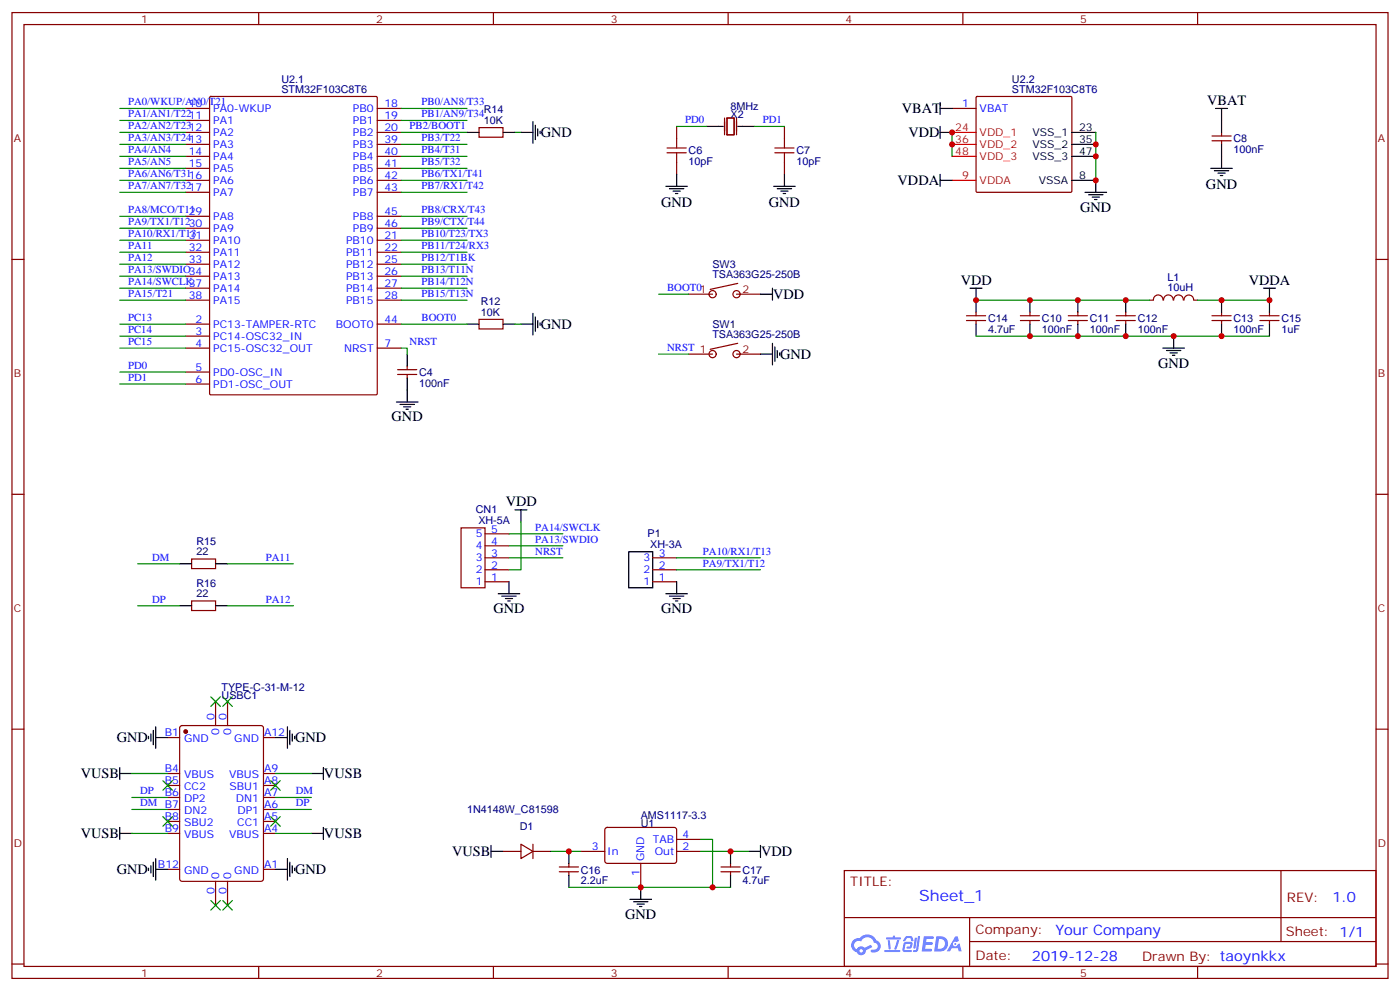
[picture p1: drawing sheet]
<svg xmlns="http://www.w3.org/2000/svg" width="412mm" height="292mm" viewBox="0 0 412 292" stroke-linecap="round" stroke-linejoin="round" font-family="sans-serif">
<g fill="none" stroke="#870000" stroke-width=".35">
<path d="M3.5 3.7h405.4v284.3h-405.4zM7.1 7.2h398.2v277.3h-398.2zM76.2 3.7v3.5M145.3 3.7v3.5M214.5 3.7v3.5M283.6 3.7v3.5M352.8 3.7v3.5M3.5 76.4h3.6M405.3 76.4h3.6M3.5 145.5h3.6M405.3 145.5h3.6M3.5 214.7h3.6"/>
<path d="M405.3 214.7h3.6M248.7 256.3h156.6v28.2h-156.6zM377.3 256.3v20.9M248.7 270.1h156.5M285.6 277.2h119.6M285.6 270.1v14.2M3.5 283.8h3.6M76.2 284.5v3.5M145.3 284.5v3.5M214.5 284.5v3.5M283.6 284.5v3.5M352.8 284.5v3.5"/>
<path d="M405.3 283.8h3.6"/>
</g>
<g fill="#5487ff">
<path d="M272.1 275.6h2.6l.3 .2-.1 .6h-2l-.1 1h1.6l.4 .4-.4 .3h-1.7l-.2 1.2 1.8 .1 .3 .3-.2 .4h-2.9z"/>
<path d="M281.4 275.7h.7l.4 1.3-.7 .3a.74 .74 0 0 0-1.1 .3 .74 .74 0 0 0 .5 1.1 .74 .74 0 0 0 .9-.7l.5-.3 .7 2.4h-.9l-.2-1h-1.9l-.5 1h-.9z"/>
<path d="M269.5 276.1h.6l-.4 2.9a.31 .31 0 0 1-.3 .3 .31 .31 0 0 1-.3-.3z"/>
<path d="M270.4 275.6h.6l-.5 4a.89 .89 0 0 1-.7 .7 .89 .89 0 0 1-.9-.3l1-.5z"/>
<path d="M266.8 275.8l.6-.2 1.2 .1 .5 1.3-.6 .1-.4-.9-1 .1a.95 .95 0 0 1-1 .8l-.1-.2z"/>
<path d="M266.4 277.5l1.8-.2a1.04 1.04 0 0 1 .6 1.1 1.04 1.04 0 0 1-.8 .9h-.7a.29 .29 0 0 1-.3-.4 .29 .29 0 0 1 .3-.2h.7l.2-.8h-1.4l-.4 1.7 1.9 .1a.29 .29 0 0 1 .3 .3 .29 .29 0 0 1-.3 .3h-2l-.4-.3 .2-2.1z"/>
<path d="M260.5 279.7h4.4a.3 .3 0 0 1 .3 .3 .3 .3 0 0 1-.3 .3h-4.3z"/>
<path d="M264.3 276.8h.6l-.5 1.6a1.02 1.02 0 0 1-.7 1.2l-.2-.3z"/>
<path d="M261.5 276.8h.6l.3 2.4-.3 .3-.3-.2z"/>
<path d="M261.1 276h1.9l.2-.5h.5l-.1 .5h1.5a.29 .29 0 0 1 .3 .3 .29 .29 0 0 1-.3 .3h-3.9z"/>
<path d="M275.8 275.6l-.6 4.5h1.4a2.27 2.27 0 0 0 2.7-2.3 2.27 2.27 0 0 0-2.7-2.2zM276.6 276.4a1.5 1.5 0 0 1 1.8 1.6 1.5 1.5 0 0 1-1.9 1.3h-.3z"/>
<path d="M251.4 276.8a2.09 2.09 0 0 0 1 3.5 1.37 1.37 0 0 0 1.5 .9 1.37 1.37 0 0 0 1.1-1.4l2-1-.5-.7-1.8 1a1.4 1.4 0 0 0-2.3 .4 1.32 1.32 0 0 1-.6-1.9 1.32 1.32 0 0 1 1.9-.4 2.02 2.02 0 0 1 2-1.3 2.02 2.02 0 0 1 1.8 1.6 1.09 1.09 0 0 1 1.1 1.4 1.09 1.09 0 0 1-1.6 .7 .41 .41 0 0 0-.5 .3 .41 .41 0 0 0 .4 .5 1.89 1.89 0 0 0 2.4-1.2 1.89 1.89 0 0 0-1.2-2.4 2.98 2.98 0 0 0-5-.6l-1 .1zM253.2 279.9a.52 .52 0 0 1 1 0 .52 .52 0 0 1-1 0z"/>
<circle cx="281.4" cy="277.9" r=".28"/>
</g>
<g fill="none" stroke="#870000" stroke-width=".35">
<path d="M54.7 31.9h7M54.7 35.5h7M54.7 39h7M61.8 28.6l.3-.2h48.7l.3 .2v87.3l-.2 .3h-48.8l-.3-.2zM111.1 31.9h7.1M111.1 35.5h7.1M111.1 39h7.1M141.1 37.6h7.1v2.8h-7.1zM199.3 37.2v3.5M213.4 34.7v5M214.1 34.7h2.2v5h-2.2zM217 34.7v5"/>
<path d="M231.1 37.2v3.5M280.5 31.9h7M287.6 28.6l.3-.2h27.7l.1 .4v27.6l-.3 .2h-27.7l-.2-.3zM359.8 39v1M54.7 42.5h7M54.7 46h7M54.7 49.6h7M54.7 53.1h7M54.7 56.6h7M111.1 42.5h7.1M111.1 46h7.1M111.1 49.6h7.1"/>
<path d="M111.1 53.1h7.1M111.1 56.6h7.1M199.3 47.8v3.5M231.1 47.8v3.5M357 40h5.7M357 41.5h5.7M359.8 41.5v1M54.7 70.7h7M54.7 74.3h7M54.7 77.8h7M54.7 63.7h7M54.7 67.2h7"/>
<path d="M111.1 70.7h7.1M111.1 74.3h7.1M111.1 77.8h7.1M111.1 63.7h7.1M111.1 67.2h7.1M54.7 95.4h7M54.7 81.3h7M54.7 84.8h7M54.7 88.4h7M54.7 99h7M111.1 95.4h7.1M111.1 81.3h7.1"/>
<path d="M111.1 84.8h7.1M111.1 88.4h7.1M141.1 94h7.1v2.8h-7.1zM202.8 86.6h7.1M217 86.6h7M217.3 83.4l-8.1 1.8M284.7 94.4h5.6M284.7 93h5.6M287.5 91.9v1.1M287.5 94.4v1M300.6 94.4h5.6M300.6 93h5.6"/>
<path d="M303.4 91.9v1.1M303.4 94.4v1M314.7 94.4h5.6M314.7 93h5.6M317.5 91.9v1.1M317.5 94.4v1M328.8 94.4h5.6M328.8 93h5.6M331.6 91.9v1.1M331.6 94.4v1M338.7 88.4h1M339.8 88.3a1.41 1.41 0 0 1 1.4-1.5 1.41 1.41 0 0 1 1.4 1.5"/>
<path d="M342.8 88.3a1.41 1.41 0 0 1 1.4-1.5 1.41 1.41 0 0 1 1.4 1.5M345.7 88.3a1.41 1.41 0 0 1 1.5-1.5 1.41 1.41 0 0 1 1.4 1.5M348.8 88.3a1.41 1.41 0 0 1 1.4-1.4 1.41 1.41 0 0 1 1.4 1.4M351.7 88.4h1.1M357 94.4h5.7M357 93h5.7M359.8 91.9v1.1M359.8 94.4v1M371.1 94.4h5.7M371.1 93h5.7M373.9 91.9v1.1M373.9 94.4v1"/>
<path d="M54.7 102.5h7M54.7 109.5h7M54.7 113.1h7M111.1 102.5h7.1M117.1 110.2h5.7M117.1 108.8h5.7M119.9 107.8v1M119.9 110.2v1.1M202.8 104.2h7.1M217 104.2h7M217.3 101.1l-8.1 1.7M135.8 155.4h7.1v17.6h-7.1z"/>
<path d="M142.9 157.2h7M56.4 164.6h7.1v2.8h-7.1zM56.4 176.9h7.1v2.8h-7.1zM142.9 171.3h7M142.9 167.7h7M142.9 164.2h7M142.9 160.7h7M192.3 171.3h7M192.3 167.7h7M192.3 164.2h7M49.4 217.1h3.5M53.2 213.8l.4-.2h23.3l.7 .4v44.8l-.5 .6-23.5 .1-.6-.5-.1-44.7z"/>
<path d="M63.5 206.6v7M67 206.6v7M77.6 217.1h3.5M49.4 227.7h3.5M49.4 231.2h3.5M49.4 234.8h3.5M49.4 238.3h3.5M77.6 227.7h3.5M77.6 231.2h3.5M77.6 234.8h3.5M77.6 238.3h3.5M49.4 241.8h3.5"/>
<path d="M49.4 245.4h3.5M49.4 255.9h3.5M63.5 259.5v7M67 259.5v7M77.6 241.8h3.5M77.6 245.4h3.5M77.6 255.9h3.5M148.2 250.6h5.3M153.5 248.5l3.5 2.1-3.5 2.2zM157 250.6h5.3M157 248.5v4.3M164.7 256.6h5.7"/>
<path d="M164.7 255.2h5.7M167.6 254.2v1M167.6 256.6v1.1M171.1 250.6h7.1M178.4 243.8l.5-.2h20l.4 .7v9.4l-.7 .5-20-.1-.4-.6v-9.2zM188.7 254.2v7M199.3 250.6h7.1M199.3 247.1h7.1M212.4 256.6h5.6M212.4 255.2h5.6M215.2 254.2v1M215.2 256.6v1.1"/>
<circle cx="209.9" cy="86.6" r="1.06"/>
<circle cx="217" cy="86.6" r="1.06"/>
<circle cx="209.9" cy="104.2" r="1.06"/>
<circle cx="217" cy="104.2" r="1.06"/>
</g>
<path d="M280.5 39h7M280.5 42.5h7M280.5 46h7M280.5 53.1h7" fill="none" stroke="#f00" stroke-width=".35"/>
<g fill="none" stroke="#000" stroke-width=".35">
<path d="M137.6 39h3.5M148.2 39h3.5M153.5 39h3.5M157 35.8v6.4M157.7 36.9v4.2M158.4 37.9v2.1M159.1 38.6v.7M208.1 37.2h5M217.3 37.2h4.9M276.9 39h3.6M276.9 30.2v3.5M276.9 37.2v3.5"/>
<path d="M276.9 31.9h3.6M315.7 39h7.1M358.1 31.9h3.5M359.8 31.9v7.1M196.1 54.9h6.4M197.2 55.6h4.2M198.3 56.3h2.1M199 57h.7M199.3 51.3v3.6M227.9 54.9h6.3M229 55.6h4.2M230 56.3h2.1"/>
<path d="M230.7 57h.7M231.1 51.3v3.6M276.9 53.1h3.6M276.9 51.3v3.6M315.7 42.5h7.1M315.7 46h7.1M315.7 53.1h7.1v3.5M319.6 56.6h6.4M320.7 57.3h4.2M321.7 58h2.1M322.4 58.7h.7M356.7 49.6h6.3"/>
<path d="M357.7 50.3h4.2M358.8 51h2.1M359.5 51.7h.7M359.8 42.5v7.1M137.6 95.4h3.5M148.2 95.4h3.5M153.5 95.4h3.5M157 92.3v6.3M157.7 93.3v4.2M158.4 94.4v2.1M159.1 95.1v.7M224 86.6h3.5"/>
<path d="M227.5 84.8v3.6M285.8 84.8h3.5M287.5 84.8v7.1M287.5 95.4v3.6M303.4 88.4v3.5M303.4 95.4v3.6M317.5 88.4v3.5M317.5 95.4v3.6M331.6 88.4v3.5M331.6 95.4v3.6M345.7 99v3.5M359.8 88.4v3.5"/>
<path d="M359.8 95.4v3.6M372.2 84.8h3.5M373.9 84.8v7.1M373.9 95.4v3.6M116.8 118.4h6.3M117.8 119.1h4.3M118.9 119.8h2.1M119.9 104.2v3.6M119.9 111.3v7.1M224 104.2h3.5M227.5 101.1v6.3M228.2 102.1v4.3"/>
<path d="M229 103.2v2.1M229.7 103.9v.7M342.5 102.5h6.4M343.6 103.2h4.2M344.7 103.9h2.1M345.4 104.6h.7M119.6 120.5h.7M151.7 150.1h3.5M153.5 150.1v3.5M52.9 166h3.5M52.9 178.3h3.5M63.5 166h3.5"/>
<path d="M63.5 178.3h3.5M146.8 174.8h6.3M147.8 175.5h4.2M148.9 176.2h2.1M149.6 176.9h.7M149.9 171.3v3.5M185.2 162.5h7.1v10.5h-7.1zM196.1 174.8h6.4M197.2 175.5h4.2M198.3 176.2h2.1M199 176.9h.7M199.3 171.3v3.5"/>
<path d="M43.7 216.8v.7M44.4 216.1v2.1M45.2 215v4.3M45.9 214v6.3M45.9 217.1h3.5M81.1 217.1h3.6M84.7 214v6.3M85.4 215v4.3M86.1 216.1v2.1M86.8 216.8v.7M35.3 226v3.5M35.3 227.7h3.5"/>
<path d="M91.7 227.7h3.5M95.2 226v3.5M35.3 245.4h3.5M35.3 243.6v3.5M43.7 255.6v.7M44.4 254.9v2.1M45.2 253.8v4.3M45.9 255.9h3.5M45.9 252.8v6.3M81.1 255.9h3.6M84.7 252.8v6.3M85.4 253.8v4.3"/>
<path d="M86.1 254.9v2.1M86.8 255.6v.7M91.7 245.4h3.5M95.2 243.6v3.5M144.6 250.6h3.6M144.6 248.9v3.5M167.6 250.6v3.6M167.6 257.7v3.5M215.2 250.6v3.6M215.2 257.7v3.5M220.5 250.6h3.5M224 248.9v3.5"/>
<path d="M185.6 264.8h6.3M186.6 265.5h4.3M187.7 266.2h2.1M188.4 266.9h.7M188.7 261.2v3.6"/>
</g>
<path d="M196.5 45h5.6M196.5 43.6h5.6M199.3 40.7v2.9M199.3 45v2.8M228.2 45h5.7M228.2 43.6h5.7M231.1 40.7v2.9M231.1 45v2.8" fill="none" stroke="#a10000" stroke-width=".35"/>
<circle cx="54.7" cy="215.4" r=".53" fill="#870000" stroke="#870000" stroke-width=".35"/>
<g fill="none" stroke="#008700" stroke-width=".35">
<path d="M35.3 39h19.4M35.3 35.5h19.4M35.3 31.9h19.4M118.2 39h19.4M118.2 35.5h19.4M118.2 31.9h19.4M151.7 39h1.8M199.3 37.2h8.8M222.2 37.2h8.9M280.5 39v7M322.8 39v14.1M35.3 46h19.4"/>
<path d="M35.3 49.6h19.4M35.3 56.6h19.4M35.3 53.1h19.4M35.3 42.5h19.4M118.2 46h19.4M118.2 49.6h19.4M118.2 56.6h19.4M118.2 53.1h19.4M118.2 42.5h19.4M35.3 63.7h19.4M35.3 67.2h19.4M35.3 74.3h19.4"/>
<path d="M35.3 70.7h19.4M35.3 77.8h19.4M118.2 63.7h19.4M118.2 67.2h19.4M118.2 74.3h19.4M118.2 70.7h19.4M118.2 77.8h19.4M35.3 84.8h19.4M35.3 88.4h19.4M35.3 81.3h19.4M35.3 95.4h19.4M35.3 99h19.4"/>
<path d="M118.2 84.8h19.4M118.2 88.4h19.4M118.2 81.3h19.4M118.2 95.4h19.4M151.7 95.4h1.8M194 86.6h8.8M287.5 88.4h51.2M287.5 99h86.4M352.8 88.4h21.1M35.3 102.5h19.4M35.3 109.5h19.4M35.3 113.1h19.4"/>
<path d="M118.2 102.5h1.7v1.7M194 104.2h8.8M149.9 157.2h15.9M153.5 153.6v14.1h-3.6M40.6 178.3h12.3M40.6 166h12.3M67 166h19.4M67 178.3h19.4M149.9 164.2h15.9M149.9 160.7h15.9M199.3 164.2h24.7M199.3 167.7h24.7"/>
<path d="M38.8 227.7h10.6M38.8 234.8h10.6M38.8 238.3h10.6M81.1 227.7h10.6M81.1 234.8h10.6M81.1 238.3h10.6M38.8 245.4h10.6M81.1 245.4h10.6M162.3 250.6h8.8M206.4 247.1h3.5v14.1M206.4 250.6h14.1M167.6 261.2h47.6"/>
</g>
<g fill="#c00">
<circle cx="209.9" cy="261.2" r=".88"/>
<circle cx="167.6" cy="250.6" r=".88"/>
<circle cx="322.8" cy="53.1" r=".88"/>
<circle cx="322.8" cy="42.5" r=".88"/>
<circle cx="322.8" cy="46" r=".88"/>
<circle cx="280.5" cy="39" r=".88"/>
<circle cx="280.5" cy="42.5" r=".88"/>
<circle cx="331.6" cy="99" r=".88"/>
<circle cx="317.5" cy="99" r=".88"/>
<circle cx="303.4" cy="99" r=".88"/>
<circle cx="359.8" cy="99" r=".88"/>
<circle cx="331.6" cy="88.4" r=".88"/>
<circle cx="317.5" cy="88.4" r=".88"/>
<circle cx="303.4" cy="88.4" r=".88"/>
<circle cx="359.8" cy="88.4" r=".88"/>
<circle cx="373.9" cy="88.4" r=".88"/>
<circle cx="287.5" cy="88.4" r=".88"/>
<circle cx="345.7" cy="99" r=".88"/>
<circle cx="188.7" cy="261.2" r=".88"/>
<circle cx="215.2" cy="250.6" r=".88"/>
</g>
<g fill="#c00" stroke="#008700" stroke-width=".35">
<path d="M65.6 265.1l2.8 2.8zM68.4 265.1l-2.8 2.8z"/>
<path d="M62.1 265.1l2.8 2.8zM64.9 265.1l-2.8 2.8z"/>
<path d="M79.7 240.4l2.8 2.8zM79.7 243.2l2.8-2.8z"/>
<path d="M79.7 229.8l2.8 2.9zM82.5 229.8l-2.8 2.9z"/>
<path d="M48 240.4l2.8 2.8zM48 243.2l2.8-2.8z"/>
<path d="M48 229.8l2.8 2.9zM50.8 229.8l-2.8 2.9z"/>
<path d="M65.6 205.1l2.8 2.9zM68.4 205.1l-2.8 2.9z"/>
<path d="M62.1 205.1l2.8 2.9zM64.9 205.1l-2.8 2.9z"/>
</g>
<text font-size="4.6" fill="#00f" x="270.8" y="265.3">Sheet_1</text>
<g font-size="4.2">
<text x="265.6" y="33.3">VBAT</text>
<text x="355.6" y="30.9">VBAT</text>
<text x="159.3" y="40.4">GND</text>
<text x="267.6" y="40.4">VDD</text>
<text x="264.4" y="54.5">VDDA</text>
<text x="355.2" y="55.6">GND</text>
<text x="194.7" y="60.9">GND</text>
<text x="226.5" y="60.9">GND</text>
<text x="318.2" y="62.3">GND</text>
<text x="283" y="83.8">VDD</text>
<text x="367.9" y="83.8">VDDA</text>
<text x="227.7" y="87.9">VDD</text>
<text x="159.3" y="96.8">GND</text>
<text x="229.8" y="105.6">GND</text>
<text x="341.1" y="108.5">GND</text>
<text x="115.4" y="124">GND</text>
<text x="149" y="149">VDD</text>
<text x="145.3" y="180.4">GND</text>
<text x="194.7" y="180.4">GND</text>
<text x="34.4" y="218.5">GND</text>
<text x="87" y="218.5">GND</text>
<text x="23.8" y="229.2">VUSB</text>
<text x="95.4" y="229.2">VUSB</text>
<text x="23.8" y="246.8">VUSB</text>
<text x="95.4" y="246.8">VUSB</text>
<text x="34.4" y="257.4">GND</text>
<text x="87" y="257.4">GND</text>
<text x="133.2" y="252.1">VUSB</text>
<text x="224.2" y="252.1">VDD</text>
<text x="184.1" y="270.4">GND</text>
</g>
<g font-size="4.2" fill="#00f">
<text x="392.5" y="265.6">1.0</text>
<text x="310.9" y="275.1">Your Company</text>
<text x="304" y="282.9">2019-12-28</text>
</g>
<g font-size="3.9" fill="#800">
<text x="250.5" y="260.9">TITLE:</text>
<text x="379.1" y="265.6">REV:</text>
<text x="287.4" y="275.1">Company:</text>
<text x="378.7" y="275.7">Sheet: 1/1</text>
<text x="287.4" y="282.8">Date:</text>
<text x="336.4" y="282.8">Drawn By: taoynkkx</text>
</g>
<g font-size="3.2" fill="#800">
<text x="41.6" y="6.7">1</text>
<text x="110.8" y="6.7">2</text>
<text x="179.9" y="6.7">3</text>
<text x="249.1" y="6.7">4</text>
<text x="318.2" y="6.7">5</text>
<text x="4.1" y="41.8">A</text>
<text x="405.9" y="41.8">A</text>
<text x="218.7" y="86.3">2</text>
<text x="218.7" y="103.9">2</text>
<text x="4.1" y="110.9">B</text>
<text x="405.9" y="110.9">B</text>
<text x="4.1" y="180.1">C</text>
<text x="405.9" y="180.1">C</text>
<text x="4.1" y="249.2">D</text>
<text x="405.9" y="249.2">D</text>
<text x="41.6" y="287.5">1</text>
<text x="110.8" y="287.5">2</text>
<text x="179.9" y="287.5">3</text>
<text x="249.1" y="287.5">4</text>
<text x="318.2" y="287.5">5</text>
</g>
<g font-size="3.2" fill="#000080">
<text x="82.9" y="27.3">STM32F103C8T6</text>
<text x="82.9" y="24.4">U2.1</text>
<text x="298.1" y="27.3">STM32F103C8T6</text>
<text x="298.1" y="24.4">U2.2</text>
<text x="142.5" y="33.3">R14</text>
<text x="215.2" y="32.3">8MHz</text>
<text x="215.2" y="34.7">X2</text>
<text x="142.5" y="36.5">10K</text>
<text x="363.4" y="41.9">C8</text>
<text x="202.8" y="45.4">C6</text>
<text x="234.6" y="45.4">C7</text>
<text x="363.4" y="45.1">100nF</text>
<text x="202.8" y="48.6">10pF</text>
<text x="234.6" y="48.6">10pF</text>
<text x="209.8" y="81.9">TSA363G25-250B</text>
<text x="209.8" y="78.8">SW3</text>
<text x="343.9" y="82.6">L1</text>
<text x="141.6" y="89.8">R12</text>
<text x="343.9" y="85.8">10uH</text>
<text x="141.6" y="93">10K</text>
<text x="291" y="94.8">C14</text>
<text x="306.9" y="94.8">C10</text>
<text x="321" y="94.8">C11</text>
<text x="335.1" y="94.8">C12</text>
<text x="363.4" y="94.8">C13</text>
<text x="377.5" y="94.8">C15</text>
<text x="209.8" y="99.6">TSA363G25-250B</text>
<text x="209.8" y="96.4">SW1</text>
<text x="291" y="98">4.7uF</text>
<text x="306.9" y="98">100nF</text>
<text x="321" y="98">100nF</text>
<text x="335.1" y="98">100nF</text>
<text x="363.4" y="98">100nF</text>
<text x="377.5" y="98">1uF</text>
<text x="123.5" y="113.9">100nF</text>
<text x="123.5" y="110.8">C4</text>
<text x="140.2" y="151.2">CN1</text>
<text x="140.9" y="154.3">XH-5A</text>
<text x="57.9" y="160.4">R15</text>
<text x="190.7" y="158.2">P1</text>
<text x="191.5" y="161.4">XH-3A</text>
<text x="57.9" y="163.5">22</text>
<text x="57.9" y="172.7">R16</text>
<text x="57.9" y="175.9">22</text>
<text x="65.3" y="203.4">TYPE-C-31-M-12</text>
<text x="65.3" y="205.8">USBC1</text>
<text x="137.6" y="239.5">1N4148W_C81598</text>
<text x="153.1" y="244.4">D1</text>
<text x="188.7" y="241.1">AMS1117-3.3</text>
<text x="188.7" y="243.6">U1</text>
<text x="171.1" y="257.2">C16</text>
<text x="218.7" y="257.2">C17</text>
<text x="171.1" y="260.3">2.2uF</text>
<text x="218.7" y="260.3">4.7uF</text>
</g>
<g font-size="3.2" fill="#00f">
<text x="37.7" y="34.6">PA1/AN1/T2211</text>
<text x="37.7" y="31">PA0/WKUP/AN0/T21</text>
<text x="55.6" y="31.6">10</text>
<text x="62.8" y="33">PA0-WKUP</text>
<text x="104" y="33">PB0</text>
<text x="113.2" y="31.6">18</text>
<text x="113.2" y="35.1">19</text>
<text x="124.2" y="34.6">PB1/AN9/T34</text>
<text x="124.2" y="31">PB0/AN8/T33</text>
<text x="283.4" y="31.6">1</text>
<text x="288.6" y="33">VBAT</text>
<text x="37.7" y="41.6">PA3/AN3/T2413</text>
<text x="37.7" y="38.1">PA2/AN2/T2312</text>
<text x="62.8" y="36.5">PA1</text>
<text x="62.8" y="40">PA2</text>
<text x="104" y="36.5">PB1</text>
<text x="104" y="40">PB2</text>
<text x="113.2" y="38.6">20</text>
<text x="120.6" y="38.1">PB2/BOOT1</text>
<text x="124.2" y="41.6">PB3/T22</text>
<text x="201.8" y="36.3">PD0</text>
<text x="224.7" y="36.3">PD1</text>
<text x="37.7" y="45.2">PA4/AN4</text>
<text x="55.6" y="45.7">14</text>
<text x="62.8" y="43.6">PA3</text>
<text x="62.8" y="47.1">PA4</text>
<text x="104" y="43.6">PB3</text>
<text x="104" y="47.1">PB4</text>
<text x="113.2" y="42.2">39</text>
<text x="113.2" y="45.7">40</text>
<text x="124.2" y="45.2">PB4/T31</text>
<text x="37.7" y="52.2">PA6/AN6/T3116</text>
<text x="37.7" y="48.7">PA5/AN5</text>
<text x="55.6" y="49.2">15</text>
<text x="62.8" y="50.6">PA5</text>
<text x="104" y="50.6">PB5</text>
<text x="113.2" y="49.2">41</text>
<text x="113.2" y="52.7">42</text>
<text x="124.2" y="52.2">PB6/TX1/T41</text>
<text x="124.2" y="48.7">PB5/T32</text>
<text x="37.7" y="55.7">PA7/AN7/T3217</text>
<text x="62.8" y="54.2">PA6</text>
<text x="62.8" y="57.7">PA7</text>
<text x="104" y="54.2">PB6</text>
<text x="104" y="57.7">PB7</text>
<text x="113.2" y="56.3">43</text>
<text x="124.2" y="55.7">PB7/RX1/T42</text>
<text x="37.7" y="62.8">PA8/MCO/T11</text>
<text x="55.6" y="63.3">29</text>
<text x="62.8" y="64.7">PA8</text>
<text x="104" y="64.7">PB8</text>
<text x="113.2" y="63.3">45</text>
<text x="124.2" y="62.8">PB8/CRX/T43</text>
<text x="37.7" y="69.8">PA10/RX1/T13</text>
<text x="37.7" y="66.3">PA9/TX1/T1230</text>
<text x="55.6" y="70.4">31</text>
<text x="62.8" y="71.8">PA10</text>
<text x="62.8" y="68.3">PA9</text>
<text x="101.9" y="71.8">PB10</text>
<text x="104" y="68.3">PB9</text>
<text x="113.2" y="70.4">21</text>
<text x="113.2" y="66.9">46</text>
<text x="124.2" y="69.8">PB10/T23/TX3</text>
<text x="124.2" y="66.3">PB9/CTX/T44</text>
<text x="37.7" y="76.9">PA12</text>
<text x="37.7" y="73.4">PA11</text>
<text x="55.6" y="73.9">32</text>
<text x="55.6" y="77.4">33</text>
<text x="62.8" y="75.3">PA11</text>
<text x="101.9" y="75.3">PB11</text>
<text x="113.2" y="73.9">22</text>
<text x="113.2" y="77.4">25</text>
<text x="124.2" y="76.9">PB12/T1BK</text>
<text x="124.2" y="73.4">PB11/T24/RX3</text>
<text x="37.7" y="84">PA14/SWCLK37</text>
<text x="37.7" y="80.4">PA13/SWDIO34</text>
<text x="62.8" y="78.8">PA12</text>
<text x="62.8" y="82.4">PA13</text>
<text x="101.9" y="78.8">PB12</text>
<text x="101.9" y="82.4">PB13</text>
<text x="113.2" y="81">26</text>
<text x="124.2" y="84">PB14/T12N</text>
<text x="124.2" y="80.4">PB13/T11N</text>
<text x="37.7" y="87.5">PA15/T21</text>
<text x="55.6" y="88">38</text>
<text x="62.8" y="85.9">PA14</text>
<text x="62.8" y="89.4">PA15</text>
<text x="101.9" y="85.9">PB14</text>
<text x="101.9" y="89.4">PB15</text>
<text x="113.2" y="84.5">27</text>
<text x="113.2" y="88">28</text>
<text x="124.2" y="87.5">PB15/T13N</text>
<text x="196.5" y="85.7">BOOT01</text>
<text x="37.7" y="94.5">PC13</text>
<text x="57.6" y="95.1">2</text>
<text x="113.2" y="95.1">44</text>
<text x="124.2" y="94.5">BOOT0</text>
<text x="37.7" y="98.1">PC14</text>
<text x="37.7" y="101.6">PC15</text>
<text x="57.6" y="98.6">3</text>
<text x="62.8" y="96.5">PC13-TAMPER-RTC</text>
<text x="62.8" y="100">PC14-OSC32_IN</text>
<text x="98.9" y="96.5">BOOT0</text>
<text x="120.6" y="101.6">NRST</text>
<text x="57.6" y="102.1">4</text>
<text x="62.8" y="103.5">PC15-OSC32_OUT</text>
<text x="101.4" y="103.5">NRST</text>
<text x="113.2" y="102.1">7</text>
<text x="196.5" y="103.4">NRST 1</text>
<text x="37.7" y="108.7">PD0</text>
<text x="37.7" y="112.2">PD1</text>
<text x="57.6" y="109.2">5</text>
<text x="57.6" y="112.7">6</text>
<text x="62.8" y="110.6">PD0-OSC_IN</text>
<text x="62.8" y="114.1">PD1-OSC_OUT</text>
<text x="140.2" y="161.7">4</text>
<text x="140.2" y="158.2">5</text>
<text x="144.6" y="160.3">4</text>
<text x="144.6" y="156.8">5</text>
<text x="157.7" y="156.3">PA14/SWCLK</text>
<text x="157.7" y="159.8">PA13/SWDIO</text>
<text x="44.8" y="165.1">DM</text>
<text x="78.3" y="165.1">PA11</text>
<text x="140.2" y="165.3">3</text>
<text x="144.6" y="167.4">2</text>
<text x="144.6" y="163.9">3</text>
<text x="157.7" y="163.3">NRST</text>
<text x="189.5" y="165.3">3</text>
<text x="194" y="167.4">2</text>
<text x="194" y="163.9">3</text>
<text x="207.1" y="166.9">PA9/TX1/T12</text>
<text x="207.1" y="163.3">PA10/RX1/T13</text>
<text x="140.2" y="172.3">1</text>
<text x="140.2" y="168.8">2</text>
<text x="144.6" y="170.9">1</text>
<text x="189.5" y="172.3">1</text>
<text x="189.5" y="168.8">2</text>
<text x="194" y="170.9">1</text>
<text x="44.8" y="177.4">DP</text>
<text x="78.3" y="177.4">PA12</text>
<text x="63.1" y="211.8" transform="rotate(-90 63.1 211.8)">0</text>
<text x="66.7" y="211.8" transform="rotate(-90 66.7 211.8)">0</text>
<text x="48.5" y="216.8">B1</text>
<text x="54.2" y="218.5">GND</text>
<text x="64.6" y="216.3" transform="rotate(-90 64.6 216.3)">0</text>
<text x="68.1" y="216.3" transform="rotate(-90 68.1 216.3)">0</text>
<text x="69" y="218.5">GND</text>
<text x="77.8" y="216.8">A12</text>
<text x="48.5" y="227.4">B4</text>
<text x="77.8" y="227.4">A9</text>
<text x="41.3" y="233.9">DP</text>
<text x="48.5" y="230.9">B5</text>
<text x="54.2" y="229.1">VBUS</text>
<text x="54.2" y="232.7">CC2</text>
<text x="67.5" y="229.1">VBUS</text>
<text x="67.6" y="232.7">SBU1</text>
<text x="77.8" y="230.9">A8</text>
<text x="87.1" y="233.9">DM</text>
<text x="41.3" y="237.4">DM B7</text>
<text x="48.5" y="234.4">B6</text>
<text x="54.2" y="236.2">DP2</text>
<text x="54.2" y="239.7">DN2</text>
<text x="69.5" y="236.2">DN1</text>
<text x="69.9" y="239.7">DP1</text>
<text x="77.8" y="237.9">A6</text>
<text x="77.8" y="234.4">A7</text>
<text x="87.1" y="237.4">DP</text>
<text x="48.5" y="241.5">B8</text>
<text x="48.5" y="245">B9</text>
<text x="54.2" y="243.2">SBU2</text>
<text x="69.9" y="243.2">CC1</text>
<text x="77.8" y="245">A4</text>
<text x="77.8" y="241.5">A5</text>
<text x="54.2" y="246.8">VBUS</text>
<text x="67.5" y="246.8">VBUS</text>
<text x="174.4" y="250.3">3</text>
<text x="178.9" y="251.7">In</text>
<text x="192.3" y="248.2">TAB</text>
<text x="192.9" y="251.7">Out</text>
<text x="201.1" y="250.3">2</text>
<text x="201.1" y="246.8">4</text>
<text x="46.5" y="255.6">B12</text>
<text x="54.2" y="257.4">GND</text>
<text x="69" y="257.4">GND</text>
<text x="77.8" y="255.6">A1</text>
<text x="188.4" y="258" transform="rotate(-90 188.4 258)">1</text>
<text x="189.8" y="253.5" transform="rotate(-90 189.8 253.5)">GND</text>
<text x="63.1" y="263.2" transform="rotate(-90 63.1 263.2)">0</text>
<text x="64.6" y="258.8" transform="rotate(-90 64.6 258.8)">0</text>
<text x="66.7" y="263.2" transform="rotate(-90 66.7 263.2)">0</text>
<text x="68.1" y="258.8" transform="rotate(-90 68.1 258.8)">0</text>
</g>
<g font-size="3.2" fill="#f00">
<text x="281.4" y="38.6">24</text>
<text x="288.6" y="40">VDD_1</text>
<text x="281.4" y="42.2">36</text>
<text x="281.4" y="45.7">48</text>
<text x="288.6" y="43.6">VDD_2</text>
<text x="288.6" y="47.1">VDD_3</text>
<text x="283.4" y="52.7">9</text>
<text x="288.6" y="54.2">VDDA</text>
</g>
<g font-size="3.2">
<text x="304.1" y="40">VSS_1</text>
<text x="317.9" y="38.6">23</text>
<text x="304.1" y="43.6">VSS_2</text>
<text x="304.1" y="47.1">VSS_3</text>
<text x="317.9" y="42.2">35</text>
<text x="317.9" y="45.7">47</text>
<text x="317.9" y="52.7">8</text>
<text x="306" y="54.2">VSSA</text>
</g>
</svg>
